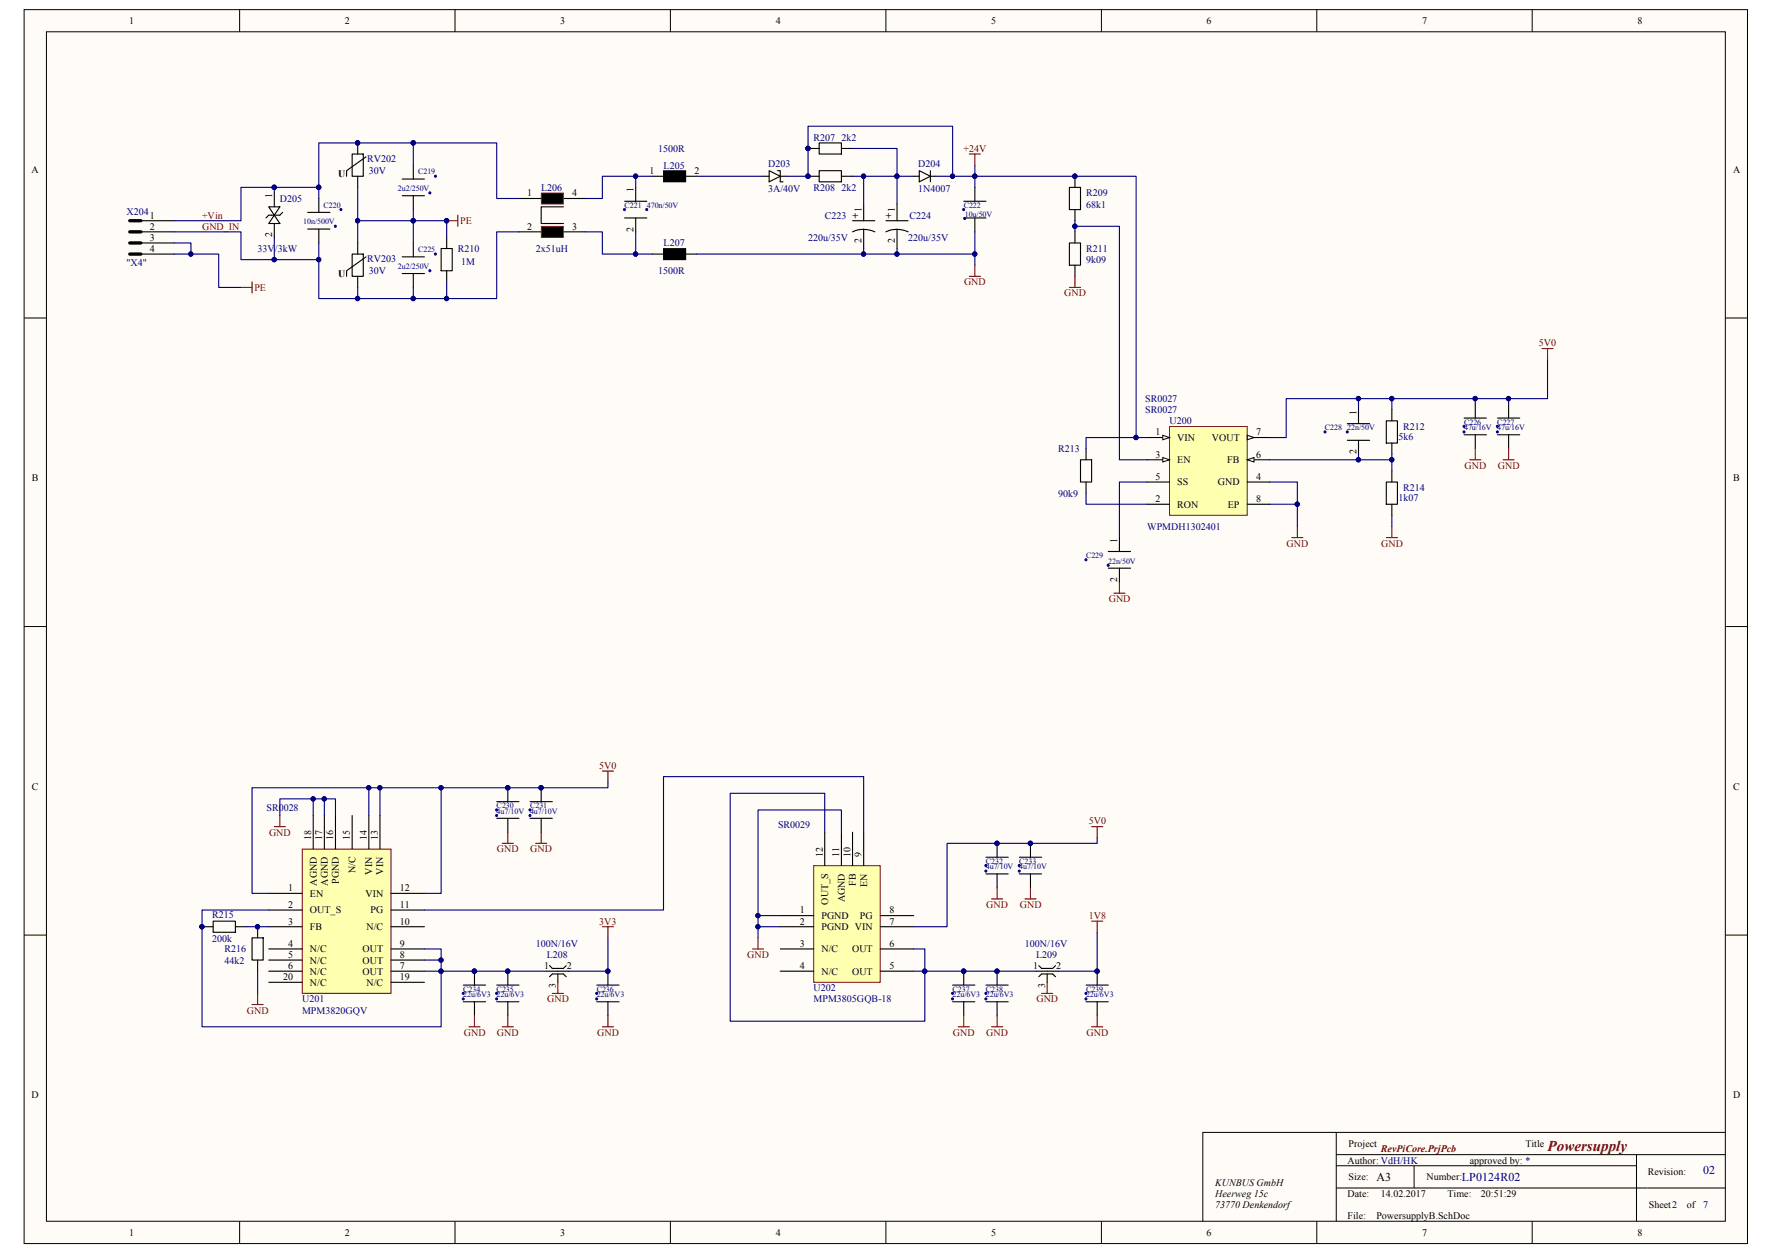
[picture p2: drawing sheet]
<svg xmlns="http://www.w3.org/2000/svg" width="420mm" height="297mm" viewBox="0 0 420 297" stroke-linecap="round" stroke-linejoin="round" font-family="sans-serif">
<path d="M5.8 2.3h408.4v292.5h-408.4z" fill="#fffcf8"/>
<path d="M5.7 2.3h408.5v292.5h-408.5z" fill="none" stroke="#000" stroke-width=".24"/>
<path d="M11 7.6h397.9v281.9h-397.9z" fill="#fffcf8"/>
<g fill="none" stroke="#000" stroke-width=".24">
<path d="M11 7.5h397.9v282h-397.9zM56.8 2.3v5.2M107.8 2.3v5.2M158.9 2.3v5.2M210 2.3v5.2M261.1 2.3v5.2M312.1 2.3v5.2M363.2 2.3v5.2M5.7 75.4h5.3M409 75.4h5.2M5.7 148.5h5.3M409 148.5h5.2"/>
<path d="M5.7 221.6h5.3M409 221.6h5.2M316.7 268.4v21.1M316.7 273.7h92.3M316.7 276.3h71.2M335.2 276.3v5.3M387.9 273.7v15.8M409 268.4h-123.9v21.1M56.8 289.5v5.3M107.8 289.5v5.3M158.9 289.5v5.3M210 289.5v5.3"/>
<path d="M261.1 289.5v5.3M312.1 289.5v5.3M316.7 281.6h92.3M363.2 289.5v5.3"/>
</g>
<g fill="none" stroke="#000" stroke-width=".26">
<path d="M98 39.1v3.3M33.4 52.3h7.9M33.4 55h7.9M33.4 57.6h7.9M72.9 54.3h5.3M72.9 50.3h5.3M75.6 47.1v3.2M75.6 54.3v3.3M95.3 46.4h5.3M95.3 42.4h5.3M98 46.4v3.3M148 47.7h5.3"/>
<path d="M148 51.7h5.3M150.7 44.4v3.3M150.7 51.7v3.3M181 41.8h1.3M182.3 40.5l2.6 1.3-2.6 1.3zM184.3 40.5h.6v2.6h.7M184.9 41.8h1.4M33.4 60.2h7.9"/>
</g>
<path d="M30.8 52.3h2.6M30.8 55h2.6M30.8 57.6h2.6M30.8 60.2h2.6" fill="none" stroke="#000" stroke-width=".79"/>
<g fill="#000080" stroke="#000080" stroke-width=".24">
<circle cx="80.8" cy="49.7" r=".24"/>
<circle cx="79.5" cy="53.6" r=".24"/>
<circle cx="103.2" cy="41.8" r=".24"/>
<circle cx="101.9" cy="45.7" r=".24"/>
<circle cx="105.8" cy="52.3" r=".51"/>
<circle cx="148" cy="49.7" r=".24"/>
<circle cx="153.3" cy="49.7" r=".24"/>
</g>
<path d="M105.9 52.3h2.6M108.5 51v2.6M57.1 68.1h2.6M59.7 66.8v2.7" fill="none" stroke="#800000" stroke-width=".26"/>
<path d="M192.9 205.2h15.7v27.6h-15.7z" fill="#ffffb0"/>
<path d="M192.9 205.2h15.7v27.6h-15.7z" fill="none" stroke="#800000" stroke-width=".24"/>
<g fill="none" stroke="#000" stroke-width=".26">
<path d="M253.5 44.4h2.6v5.3h-2.6zM253.5 57.6h2.6v5.3h-2.6zM254.8 41.8v2.6M254.8 49.7v2.6M254.8 55v2.6M254.8 62.9v2.6M328.6 99.8h2.6v5.2h-2.6zM329.9 97.1v2.7M347 99.1h5.3M349.7 95.8v3.3M354.9 99.1h5.3M357.6 95.8v3.3"/>
<path d="M256.1 109h2.6v5.3h-2.6zM257.4 106.3v2.7M257.4 114.3v2.6M329.9 105v2.7M347 103.1h5.3M349.7 103.1v3.2M354.9 103.1h5.3M357.6 103.1v3.2M117.7 190h5.3M117.7 194h5.3M120.4 186.7v3.3M120.4 194v3.3"/>
<path d="M125.6 190h5.3M125.6 194h5.3M128.3 186.7v3.3M128.3 194v3.3M195.5 197.3v7.9M199.4 197.3v7.9M202.1 197.3v7.9M204.7 197.3v7.9M236.3 199.9v3.3M244.2 199.9v3.3M184.9 217h7.9M184.9 219.7h7.9"/>
<path d="M208.7 217h7.9M208.7 219.7h7.9M233.7 203.2h5.3M233.7 207.1h5.3M236.3 207.1v3.3M241.6 203.2h5.3M241.6 207.1h5.3M244.2 207.1v3.3M109.8 233.5h5.3M109.8 237.5h5.3M112.5 230.2v3.3M112.5 237.5v3.2"/>
<path d="M117.7 233.5h5.3M117.7 237.5h5.3M120.4 230.2v3.3M120.4 237.5v3.2M129.6 230.2h5.3M130.2 228.9l.7 .6h2.6l.7-.6M130.2 231.5l.7-.6h2.6l.7 .6M132.2 230.9v1.9M184.9 224.9h7.9M184.9 230.2h7.9M208.7 224.9h7.9M208.7 230.2h7.9"/>
<path d="M225.8 233.5h5.3M225.8 237.5h5.3M228.4 230.2v3.3M228.4 237.5v3.2M233.7 233.5h5.3M233.7 237.5h5.3M236.3 230.2v3.3M236.3 237.5v3.2M245.6 230.2h5.2M246.2 228.9l.7 .6h2.6l.7-.6M246.2 231.5l.7-.6h2.6l.7 .6M248.2 230.9v1.9"/>
</g>
<g fill="#000080" stroke="#000080" stroke-width=".24">
<circle cx="254.7" cy="41.8" r=".51"/>
<circle cx="347" cy="101.1" r=".24"/>
<circle cx="347" cy="102.4" r=".24"/>
<circle cx="354.9" cy="101.1" r=".24"/>
<circle cx="354.9" cy="102.4" r=".24"/>
<circle cx="228.4" cy="230.2" r=".5"/>
<circle cx="225.8" cy="235.5" r=".24"/>
<circle cx="225.8" cy="236.8" r=".24"/>
<circle cx="236.3" cy="230.2" r=".5"/>
<circle cx="233.7" cy="235.5" r=".24"/>
<circle cx="233.7" cy="236.8" r=".24"/>
<circle cx="236.3" cy="199.9" r=".5"/>
<circle cx="233.7" cy="205.1" r=".24"/>
<circle cx="233.7" cy="206.5" r=".24"/>
<circle cx="244.2" cy="199.9" r=".5"/>
<circle cx="241.6" cy="205.1" r=".24"/>
<circle cx="241.6" cy="206.5" r=".24"/>
<circle cx="112.4" cy="230.2" r=".5"/>
<circle cx="109.8" cy="235.5" r=".24"/>
<circle cx="109.8" cy="236.8" r=".24"/>
<circle cx="120.3" cy="230.2" r=".5"/>
<circle cx="117.7" cy="235.5" r=".24"/>
<circle cx="117.7" cy="236.8" r=".24"/>
<circle cx="120.3" cy="186.7" r=".5"/>
<circle cx="117.7" cy="192" r=".24"/>
<circle cx="117.7" cy="193.3" r=".24"/>
<circle cx="128.2" cy="186.7" r=".5"/>
<circle cx="125.6" cy="192" r=".24"/>
<circle cx="125.6" cy="193.3" r=".24"/>
</g>
<g fill="none" stroke="#800000" stroke-width=".26">
<path d="M253.5 68.1h2.6M254.8 65.5v2.6M348.3 109h2.7M349.7 106.3v2.7M356.3 109h2.6M357.6 106.3v2.7M265.3 138v2.6M306.2 127.4h2.6M307.5 124.8v2.6M328.6 127.4h2.6M329.9 124.8v2.6M264 140.6h2.6"/>
<path d="M65 195.9h2.7M66.3 193.3v2.6M119 199.9h2.7M120.4 197.3v2.6M127 199.9h2.6M128.3 197.3v2.6M142.8 182.8h2.6M144.1 182.8v2.6M258.7 195.9h2.7M260.1 195.9v2.7M235 213.1h2.7M236.3 210.4v2.7"/>
<path d="M242.9 213.1h2.7M244.2 210.4v2.7M130.9 235.5h2.6M132.2 232.8v2.7M178.4 224.9h2.6M179.7 222.3v2.6M246.9 235.5h2.6M248.2 232.8v2.7M111.1 243.4h2.7M112.5 240.7v2.7M119 243.4h2.7M120.4 240.7v2.7"/>
<path d="M227.1 243.4h2.6M228.4 240.7v2.7M235 243.4h2.7M236.3 240.7v2.7"/>
</g>
<path d="M277.2 101.1h18.4v21h-18.4z" fill="#ffffb0"/>
<path d="M277.2 101.1h18.4v21h-18.4z" fill="none" stroke="#800000" stroke-width=".24"/>
<path d="M271.9 103.7h5.3" fill="none" stroke="#000" stroke-width=".26"/>
<path d="M275.6 103.2l1.6 .5-1.6 .5z" fill="#fffcf8" stroke="#000" stroke-width=".24"/>
<path d="M271.9 109h5.3" fill="none" stroke="#000" stroke-width=".26"/>
<path d="M275.6 108.5l1.6 .5-1.6 .5z" fill="#fffcf8" stroke="#000" stroke-width=".24"/>
<path d="M271.9 114.3h5.3M295.6 114.3h5.3M295.6 109h5.3" fill="none" stroke="#000" stroke-width=".26"/>
<path d="M295.6 109l1.6-.5v1z" fill="#fffcf8" stroke="#000" stroke-width=".24"/>
<path d="M271.9 119.5h5.3M295.6 103.7h5.3" fill="none" stroke="#000" stroke-width=".26"/>
<path d="M295.6 103.2l1.6 .5-1.6 .5z" fill="#fffcf8" stroke="#000" stroke-width=".24"/>
<g fill="none" stroke="#000" stroke-width=".26">
<path d="M83.5 36.5h2.6v5.3h-2.6zM84.8 33.9v2.6M86.8 37.2l-4.7 3.3v1.3M191.5 35.2h2.7M194.2 33.9h5.2v2.6h-5.2zM199.4 35.2h2.7M84.8 41.8v2.6M84.8 57.6v2.6M98 57.6v3.3M104.6 58.9h2.6v5.3h-2.6zM105.9 56.3v2.6M123 47.1h5.3"/>
<path d="M123 55h5.3M133.5 49h-5.2v4h5.2M133.5 47.1h5.3M133.5 55h5.3M154.6 41.8h2.7M162.5 41.8h2.7M191.5 41.8h2.7M194.2 40.5h5.2v2.6h-5.2zM199.4 41.8h2.7M202.1 55a6.3 6.3 0 0 1 5.2 0M202.1 52.3h5.2M204.7 48.4v3.9"/>
<path d="M204.7 54.3v4.6M210 55a6.3 6.3 0 0 1 5.2 0M210 52.3h5.2M212.6 48.4v3.9M212.6 54.3v4.6M216.6 41.8h1.3M217.9 40.5l2.6 1.3-2.6 1.3zM220.5 41.8h1.3M220.5 40.5v2.6M228.4 47.7h5.3M228.4 51.7h5.3M231.1 44.4v3.3"/>
<path d="M231.1 51.7v3.3M83.5 60.2h2.6v5.3h-2.6zM84.8 65.5v2.6M86.8 60.9l-4.7 3.3v1.3M95.3 64.8h5.3M95.3 60.9h5.3M98 64.8v3.3M105.9 64.2v2.6M154.6 60.2h2.7M162.5 60.2h2.7M322 97.1v3.3M295.6 119.5h5.3"/>
<path d="M319.4 100.4h5.2M319.4 104.4h5.2M322 104.4v3.3M328.6 114.3h2.6v5.2h-2.6zM329.9 111.6v2.7M329.9 119.5v2.7M141.5 233.5h5.2M141.5 237.5h5.2M144.1 230.2v3.3M144.1 237.5v3.2M257.4 233.5h5.3M257.4 237.5h5.3"/>
<path d="M260.1 230.2v3.3M260.1 237.5v3.2"/>
</g>
<g fill="#000080" stroke="#000080" stroke-width=".24">
<circle cx="314.1" cy="102.4" r=".24"/>
<circle cx="319.3" cy="102.4" r=".24"/>
<circle cx="84.8" cy="33.9" r=".51"/>
<circle cx="103.2" cy="60.2" r=".24"/>
<circle cx="101.9" cy="64.2" r=".24"/>
<circle cx="144.1" cy="230.2" r=".5"/>
<circle cx="141.4" cy="235.5" r=".24"/>
<circle cx="141.4" cy="236.8" r=".24"/>
<circle cx="260" cy="230.2" r=".5"/>
<circle cx="257.4" cy="235.5" r=".24"/>
<circle cx="257.4" cy="236.8" r=".24"/>
<circle cx="228.4" cy="49.7" r=".24"/>
<circle cx="228.7" cy="51.8" r=".24"/>
<circle cx="191.5" cy="41.8" r=".51"/>
<circle cx="191.5" cy="35.2" r=".51"/>
</g>
<path d="M128.4 45.8h5.1v2.5h-5.1zM128.4 53.7h5.1v2.6h-5.1zM157.3 40.5h5.2v2.6h-5.2zM157.3 59h5.2v2.6h-5.2z" fill="#000"/>
<path d="M157.3 40.5h5.2v2.6h-5.2zM157.3 58.9h5.2v2.7h-5.2z" fill="none" stroke="#000" stroke-width=".24"/>
<g fill="none" stroke="#800000" stroke-width=".26">
<path d="M229.7 36.5h2.7M231.1 36.5v2.6M229.7 65.5h2.7M231.1 62.9v2.6M365.5 82.6h2.6M366.8 82.6v2.7M142.8 219.7h2.6M144.1 219.7v2.6M258.7 218.3h2.7M260.1 218.3v2.7M142.8 243.4h2.6M144.1 240.7v2.7"/>
<path d="M258.7 243.4h2.7M260.1 240.7v2.7"/>
</g>
<path d="M128.3 45.8h5.2v2.5h-5.2zM128.3 53.7h5.2v2.6h-5.2z" fill="none" stroke="#800000" stroke-width=".24"/>
<path d="M71.7 201.3h21v34.2h-21z" fill="#ffffb0"/>
<path d="M71.6 201.3h21.1v34.2h-21.1z" fill="none" stroke="#800000" stroke-width=".24"/>
<g fill="none" stroke="#000" stroke-width=".26">
<path d="M63.7 49h2.6l-1.3 2zM65 51l1.3 2h-2.6zM65 45.7v3.3M65 53v3.3M67 50.3l-.7 .7h-2.6l-.7 .7M262.7 130.7h5.3M262.7 134.7h5.3M265.3 127.4v3.3M265.3 134.7v3.3M74.2 193.3v7.9M76.9 193.3v7.9M79.5 193.3v7.9"/>
<path d="M83.5 193.3v7.9M87.4 193.3v7.9M90.1 193.3v7.9M47.9 219.7h2.6M50.5 218.3h5.3v2.7h-5.3zM55.8 219.7h2.6M61.1 219.7v2.6M63.7 215.7h7.9M63.7 211.8h7.9M63.7 219.7h7.9M92.7 215.7h7.9M92.7 211.8h7.9"/>
<path d="M92.7 219.7h7.9M59.7 222.3h2.7v5.3h-2.7zM61.1 227.6v2.6M63.7 224.9h7.9M63.7 227.6h7.9M63.7 230.2h7.9M63.7 232.8h7.9M92.7 224.9h7.9M92.7 227.6h7.9M92.7 230.2h7.9M92.7 232.8h7.9"/>
</g>
<g fill="#000080" stroke="#000080" stroke-width=".24">
<circle cx="257.4" cy="132.7" r=".24"/>
<circle cx="262.7" cy="134" r=".24"/>
<circle cx="47.9" cy="219.7" r=".5"/>
<circle cx="61" cy="219.7" r=".5"/>
<circle cx="45.2" cy="60.2" r=".51"/>
<circle cx="97.9" cy="70.8" r=".51"/>
<circle cx="97.9" cy="33.9" r=".51"/>
<circle cx="84.8" cy="33.9" r=".51"/>
<circle cx="75.5" cy="44.4" r=".51"/>
<circle cx="65" cy="44.4" r=".51"/>
<circle cx="254.7" cy="53.6" r=".51"/>
<circle cx="219.2" cy="230.2" r=".5"/>
<circle cx="179.6" cy="217" r=".5"/>
<circle cx="179.6" cy="219.7" r=".5"/>
<circle cx="228.4" cy="230.2" r=".5"/>
<circle cx="236.3" cy="230.2" r=".5"/>
<circle cx="112.4" cy="230.2" r=".5"/>
<circle cx="120.3" cy="230.2" r=".5"/>
<circle cx="322" cy="94.5" r=".51"/>
<circle cx="84.8" cy="70.8" r=".51"/>
<circle cx="84.8" cy="52.3" r=".51"/>
<circle cx="105.8" cy="52.3" r=".51"/>
<circle cx="97.9" cy="52.3" r=".51"/>
<circle cx="65" cy="61.5" r=".51"/>
<circle cx="307.5" cy="119.5" r=".51"/>
<circle cx="322" cy="109" r=".51"/>
<circle cx="329.9" cy="109" r=".51"/>
<circle cx="329.9" cy="94.5" r=".51"/>
<circle cx="349.6" cy="94.5" r=".51"/>
<circle cx="357.5" cy="94.5" r=".51"/>
<circle cx="105.8" cy="70.8" r=".51"/>
<circle cx="150.6" cy="60.2" r=".51"/>
<circle cx="150.6" cy="41.8" r=".51"/>
<circle cx="236.3" cy="199.9" r=".5"/>
<circle cx="244.2" cy="199.9" r=".5"/>
<circle cx="75.5" cy="61.5" r=".51"/>
<circle cx="204.7" cy="60.2" r=".51"/>
<circle cx="204.7" cy="41.8" r=".51"/>
<circle cx="231" cy="41.8" r=".51"/>
<circle cx="212.6" cy="60.2" r=".51"/>
<circle cx="212.6" cy="41.8" r=".51"/>
<circle cx="269.2" cy="103.7" r=".51"/>
<circle cx="231" cy="60.2" r=".51"/>
<circle cx="225.8" cy="41.8" r=".51"/>
<circle cx="254.7" cy="41.8" r=".51"/>
<circle cx="191.5" cy="41.8" r=".51"/>
<circle cx="191.5" cy="35.2" r=".51"/>
<circle cx="104.5" cy="227.6" r=".5"/>
<circle cx="104.5" cy="230.2" r=".5"/>
<circle cx="76.8" cy="189.4" r=".5"/>
<circle cx="74.2" cy="189.4" r=".5"/>
<circle cx="87.4" cy="186.7" r=".5"/>
<circle cx="90" cy="186.7" r=".5"/>
<circle cx="104.5" cy="186.7" r=".5"/>
<circle cx="120.3" cy="186.7" r=".5"/>
<circle cx="128.2" cy="186.7" r=".5"/>
<circle cx="144.1" cy="230.2" r=".5"/>
<circle cx="260" cy="230.2" r=".5"/>
</g>
<path d="M59.7 238.1h2.7M61.1 235.5v2.6" fill="none" stroke="#800000" stroke-width=".26"/>
<g fill="none" stroke="#000080" stroke-width=".26">
<path d="M98 33.9h-22.4v10.5M98 33.9h19.7v13.2h5.3M98 33.9v5.2M202.1 35.2h10.5v13.2M231.1 39.1v5.3M41.3 55h15.8v6.5h18.5M41.3 57.6h3.9v2.6M65 44.4h-7.9v7.9h-15.8M65 44.4v1.3M65 56.3v5.2M65 44.4h10.6M75.6 44.4v2.7"/>
<path d="M84.8 44.4v13.2M84.8 52.3h21.1v4M98 49.7v7.9M123 55h-5.3v15.8h-42.1v-13.2M138.8 55h4v5.2h7.9M150.7 55v5.2h3.9M150.7 41.8v2.6M154.6 41.8h-11.8v5.3h-4M165.2 41.8h15.8M186.3 41.8h5.2v-11.9h34.3v11.9M202.1 41.8h2.6v6.6M204.7 41.8h11.9"/>
<path d="M204.7 58.9v1.3M212.6 58.9v1.3M221.8 41.8h47.5v61.9M231.1 55v5.2h-65.9M254.8 53.6h10.5v55.4h6.6M254.8 52.3v2.7M41.3 60.2h10.5v7.9h5.3M84.8 68.1v2.7M98 68.1v2.7M105.9 66.8v4M231.1 60.2v2.7M322 94.5v2.6"/>
<path d="M329.9 97.1v-2.6h-25v9.2h-4M349.7 94.5v1.3M357.6 94.5v1.3M366.8 85.3v9.2h-36.9M257.4 116.9v2.6h14.5M271.9 114.3h-6.6v13.1M271.9 103.7h-14.5v2.6M300.9 114.3h6.6v10.5M300.9 109h29M300.9 119.5h6.6M322 107.7v1.3M329.9 107.7v3.9"/>
<path d="M329.9 122.2v2.6M66.3 193.3v-3.9h13.2v3.9M74.2 189.4v3.9M76.9 189.4v3.9M87.4 186.7v6.6M90.1 186.7h-30.4v25.1h4M104.6 186.7h-14.5v6.6M144.1 185.4v1.3h-39.5v25.1h-4M195.5 197.3v-9.3h-22.4v54.1h46.1v-17.2h-2.6M199.4 197.3v-5.3h-19.7v27.7h5.2M204.7 197.3v-13.2h-47.4v31.6h-56.7M260.1 198.6v1.3h-35.6v19.8h-7.9"/>
<path d="M58.4 219.7h5.3M63.7 215.7h-15.8v27.7h56.7v-18.5h-4M179.7 217h5.2M179.7 219.7v2.6M61.1 230.2v5.3M100.6 230.2h29M100.6 227.6h4M144.1 222.3v7.9h-9.2M216.6 230.2h29M260.1 221v9.2h-9.3"/>
</g>
<text font-size="3.6" fill="#800000" x="366.8" y="272.9">Powersupply</text>
<text font-size="2.8" x="326.2" y="279.9">A3</text>
<g font-size="2.8" fill="#000080">
<text x="346.5" y="279.9">LP0124R02</text>
<text x="403.7" y="278.3">02</text>
</g>
<g font-size="2.4">
<text x="30.7" y="5.7">1</text>
<text x="81.7" y="5.7">2</text>
<text x="132.8" y="5.7">3</text>
<text x="183.9" y="5.7">4</text>
<text x="234.9" y="5.7">5</text>
<text x="286" y="5.7">6</text>
<text x="337.1" y="5.7">7</text>
<text x="388.1" y="5.7">8</text>
<text x="7.5" y="40.9">A</text>
<text x="80.2" y="41.9">U</text>
<text x="154" y="41.3">1</text>
<text x="164.6" y="41.3">2</text>
<text x="410.8" y="40.9">A</text>
<text x="64.5" y="46.9" transform="rotate(-90 64.5 46.9)">1</text>
<text x="125" y="46.5">1</text>
<text x="135.6" y="46.5">4</text>
<text x="150.2" y="45.6" transform="rotate(-90 150.2 45.6)">1</text>
<text x="35.5" y="51.8">1</text>
<text x="204.2" y="50.2" transform="rotate(-90 204.2 50.2)">1</text>
<text x="210" y="51.8">+</text>
<text x="212.1" y="50.2" transform="rotate(-90 212.1 50.2)">1</text>
<text x="35.5" y="54.4">2</text>
<text x="35.5" y="57.1">3</text>
<text x="35.5" y="59.7">4</text>
<text x="64.5" y="56.3" transform="rotate(-90 64.5 56.3)">2</text>
<text x="125" y="54.4">2</text>
<text x="135.6" y="54.4">3</text>
<text x="150.2" y="54.9" transform="rotate(-90 150.2 54.9)">2</text>
<text x="204.2" y="57.6" transform="rotate(-90 204.2 57.6)">2</text>
<text x="212.1" y="57.6" transform="rotate(-90 212.1 57.6)">2</text>
<text x="80.2" y="65.7">U</text>
<text x="321.5" y="98.3" transform="rotate(-90 321.5 98.3)">1</text>
<text x="273.9" y="103.2">1</text>
<text x="279" y="104.5">VIN</text>
<text x="287.2" y="104.5">VOUT</text>
<text x="297.8" y="103.2">7</text>
<text x="321.5" y="107.7" transform="rotate(-90 321.5 107.7)">2</text>
<text x="273.9" y="108.5">3</text>
<text x="273.9" y="113.7">5</text>
<text x="279" y="109.8">EN</text>
<text x="290.9" y="109.8">FB</text>
<text x="297.8" y="113.7">4</text>
<text x="297.8" y="108.5">6</text>
<text x="7.6" y="114">B</text>
<text x="273.9" y="119">2</text>
<text x="279" y="115.1">SS</text>
<text x="288.6" y="115.1">GND</text>
<text x="297.8" y="119">8</text>
<text x="410.8" y="114">B</text>
<text x="279" y="120.3">RON</text>
<text x="291" y="120.3">EP</text>
<text x="264.8" y="128.6" transform="rotate(-90 264.8 128.6)">1</text>
<text x="264.8" y="138" transform="rotate(-90 264.8 138)">2</text>
<text x="7.6" y="187.2">C</text>
<text x="410.8" y="187.2">C</text>
<text x="73.8" y="199.1" transform="rotate(-90 73.8 199.1)">18</text>
<text x="76.4" y="199.1" transform="rotate(-90 76.4 199.1)">17</text>
<text x="79" y="199.1" transform="rotate(-90 79 199.1)">16</text>
<text x="82.9" y="199.1" transform="rotate(-90 82.9 199.1)">15</text>
<text x="86.9" y="199.1" transform="rotate(-90 86.9 199.1)">14</text>
<text x="89.5" y="199.1" transform="rotate(-90 89.5 199.1)">13</text>
<text x="195" y="203.1" transform="rotate(-90 195 203.1)">12</text>
<text x="198.9" y="203.1" transform="rotate(-90 198.9 203.1)">11</text>
<text x="201.6" y="203.1" transform="rotate(-90 201.6 203.1)">10</text>
<text x="204.2" y="203.1" transform="rotate(-90 204.2 203.1)">9</text>
<text x="75.1" y="209.9" transform="rotate(-90 75.1 209.9)">AGND</text>
<text x="77.7" y="209.9" transform="rotate(-90 77.7 209.9)">AGND</text>
<text x="80.3" y="209.6" transform="rotate(-90 80.3 209.6)">PGND</text>
<text x="84.3" y="207" transform="rotate(-90 84.3 207)">N/C</text>
<text x="88.2" y="207.3" transform="rotate(-90 88.2 207.3)">VIN</text>
<text x="90.9" y="207.3" transform="rotate(-90 90.9 207.3)">VIN</text>
<text x="202.9" y="209.9" transform="rotate(-90 202.9 209.9)">FB</text>
<text x="68.3" y="211.2">1</text>
<text x="68.3" y="215.2">2</text>
<text x="73.5" y="212.6">EN</text>
<text x="86.6" y="212.6">VIN</text>
<text x="94.8" y="215.2">11</text>
<text x="94.8" y="211.2">12</text>
<text x="196.3" y="214.4" transform="rotate(-90 196.3 214.4)">OUT_S</text>
<text x="200.2" y="213.9" transform="rotate(-90 200.2 213.9)">AGND</text>
<text x="205.5" y="210.2" transform="rotate(-90 205.5 210.2)">EN</text>
<text x="68.3" y="219.2">3</text>
<text x="73.5" y="220.5">FB</text>
<text x="73.5" y="216.5">OUT_S</text>
<text x="86.9" y="220.5">N/C</text>
<text x="87.8" y="216.5">PG</text>
<text x="94.8" y="219.2">10</text>
<text x="189.5" y="216.5">1</text>
<text x="189.5" y="219.2">2</text>
<text x="194.7" y="217.8">PGND</text>
<text x="194.7" y="220.5">PGND VIN</text>
<text x="203.8" y="217.8">PG</text>
<text x="210.8" y="219.2">7</text>
<text x="210.8" y="216.5">8</text>
<text x="68.3" y="224.4">4</text>
<text x="68.3" y="227">5</text>
<text x="73.5" y="225.7">N/C</text>
<text x="85.9" y="225.7">OUT</text>
<text x="94.8" y="227">8</text>
<text x="94.8" y="224.4">9</text>
<text x="189.5" y="224.4">3</text>
<text x="194.7" y="225.7">N/C</text>
<text x="201.9" y="225.7">OUT</text>
<text x="210.8" y="224.4">6</text>
<text x="67.1" y="232.3">20</text>
<text x="68.3" y="229.7">6</text>
<text x="73.5" y="228.4">N/C</text>
<text x="73.5" y="231">N/C</text>
<text x="73.5" y="233.6">N/C</text>
<text x="85.9" y="228.4">OUT</text>
<text x="85.9" y="231">OUT</text>
<text x="86.9" y="233.6">N/C</text>
<text x="94.8" y="229.7">7</text>
<text x="94.8" y="232.3">19</text>
<text x="129" y="229.7">1</text>
<text x="134.3" y="229.7">2</text>
<text x="189.5" y="229.7">4</text>
<text x="194.7" y="231">N/C</text>
<text x="201.9" y="231">OUT</text>
<text x="210.8" y="229.7">5</text>
<text x="244.9" y="229.7">1</text>
<text x="250.3" y="229.7">2</text>
<text x="131.7" y="234.1" transform="rotate(-90 131.7 234.1)">3</text>
<text x="247.7" y="234.1" transform="rotate(-90 247.7 234.1)">3</text>
<text x="7.5" y="260.3">D</text>
<text x="410.8" y="260.3">D</text>
<text x="319.4" y="275.8">Author: VdH/HK</text>
<text x="319.6" y="271.9">Project</text>
<text x="348.4" y="275.8">approved by: *</text>
<text x="361.6" y="271.9">Title</text>
<text x="288" y="281.1">KUNBUS GmbH</text>
<text x="319.6" y="279.7">Size:</text>
<text x="338.1" y="279.7">Number:</text>
<text x="390.6" y="278.4">Revision:</text>
<text x="288" y="286.3">73770 Denkendorf</text>
<text x="319.4" y="283.7">Date:</text>
<text x="327.3" y="283.7">14.02.2017</text>
<text x="343.1" y="283.7">Time:</text>
<text x="351" y="283.7">20:51:29</text>
<text x="390.8" y="286.3">Sheet2</text>
<text x="399.8" y="286.3">of</text>
<text x="30.7" y="292.9">1</text>
<text x="81.7" y="292.9">2</text>
<text x="132.8" y="292.9">3</text>
<text x="183.9" y="292.9">4</text>
<text x="234.9" y="292.9">5</text>
<text x="286" y="292.9">6</text>
<text x="319.4" y="289">File:</text>
<text x="326.2" y="289">PowersupplyB.SchDoc</text>
<text x="337.1" y="292.9">7</text>
<text x="388.1" y="292.9">8</text>
</g>
<g font-size="2.4" fill="#000080">
<text x="156" y="36">1500R</text>
<text x="192.8" y="33.4">R207</text>
<text x="199.4" y="33.4">2k2</text>
<text x="87" y="38.4">RV202</text>
<text x="87.4" y="41.3">30V</text>
<text x="157.3" y="40">L205</text>
<text x="182" y="39.7">D203</text>
<text x="217.7" y="39.7">D204</text>
<text x="66.3" y="47.8">D205</text>
<text x="128.3" y="45.2">L206</text>
<text x="182" y="45.5">3A/40V</text>
<text x="192.8" y="45.2">R208</text>
<text x="199.4" y="45.2">2k2</text>
<text x="217.7" y="45.5">1N4007</text>
<text x="257.4" y="46.5">R209</text>
<text x="30" y="51">X204</text>
<text x="195.5" y="51.8">C223 +</text>
<text x="215.5" y="51.8">C224</text>
<text x="257.4" y="49.2">68k1</text>
<text x="61" y="59.7">33V/3kW</text>
<text x="108.5" y="59.7">R210</text>
<text x="127" y="59.7">2x51uH</text>
<text x="157.3" y="58.4">L207</text>
<text x="191.5" y="57.1">220u/35V</text>
<text x="215.3" y="57.1">220u/35V</text>
<text x="257.4" y="59.7">R211</text>
<text x="30" y="63.1">&quot;X4&quot;</text>
<text x="87" y="62.1">RV203</text>
<text x="87.4" y="65">30V</text>
<text x="109.3" y="62.9">1M</text>
<text x="156" y="65">1500R</text>
<text x="257.4" y="62.4">9k09</text>
<text x="271.4" y="95.3">SR0027</text>
<text x="271.4" y="97.9">SR0027</text>
<text x="277.2" y="100.5">U200</text>
<text x="332.6" y="101.9">R212</text>
<text x="250.8" y="107.1">R213</text>
<text x="331.5" y="104.3">5k6</text>
<text x="250.8" y="117.7">90k9</text>
<text x="331.5" y="118.7">1k07</text>
<text x="332.6" y="116.4">R214</text>
<text x="271.9" y="125.6">WPMDH1302401</text>
<text x="63.2" y="192.3">SR0028</text>
<text x="184.4" y="196.2">SR0029</text>
<text x="50.3" y="217.6">R215</text>
<text x="50.3" y="223.4">200k</text>
<text x="53.2" y="225.7">R216</text>
<text x="127" y="224.4">100N/16V</text>
<text x="129.6" y="227">L208</text>
<text x="242.9" y="224.4">100N/16V</text>
<text x="245.6" y="227">L209</text>
<text x="53.2" y="228.4">44k2</text>
<text x="71.6" y="237.6">U201</text>
<text x="192.8" y="235">U202</text>
<text x="192.8" y="237.6">MPM3805GQB-18</text>
<text x="71.6" y="240.2">MPM3820GQV</text>
<text x="403.7" y="286.3">7</text>
</g>
<g font-size="2.4" fill="#800000">
<text x="228.4" y="36">+24V</text>
<text x="47.9" y="51.8">+Vin</text>
<text x="109.1" y="53.1">PE</text>
<text x="47.9" y="54.4">GND_IN</text>
<text x="60.3" y="68.9">PE</text>
<text x="228.5" y="67.6">GND</text>
<text x="252.2" y="70.3">GND</text>
<text x="364.8" y="82.1">5V0</text>
<text x="347.1" y="111.1">GND</text>
<text x="355" y="111.1">GND</text>
<text x="304.9" y="129.5">GND</text>
<text x="327.3" y="129.5">GND</text>
<text x="262.8" y="142.7">GND</text>
<text x="142" y="182.2">5V0</text>
<text x="258" y="195.4">5V0</text>
<text x="63.8" y="198.1">GND</text>
<text x="117.8" y="202">GND</text>
<text x="125.7" y="202">GND</text>
<text x="233.8" y="215.2">GND</text>
<text x="241.7" y="215.2">GND</text>
<text x="142" y="219.2">3V3</text>
<text x="258" y="217.8">1V8</text>
<text x="177.1" y="227">GND</text>
<text x="129.7" y="237.6">GND</text>
<text x="245.6" y="237.6">GND</text>
<text x="58.5" y="240.2">GND</text>
<text x="109.9" y="245.5">GND</text>
<text x="117.8" y="245.5">GND</text>
<text x="141.5" y="245.5">GND</text>
<text x="225.9" y="245.5">GND</text>
<text x="233.8" y="245.5">GND</text>
<text x="257.5" y="245.5">GND</text>
<text x="327.3" y="273.2">RevPiCore.PrjPcb</text>
</g>
<text font-size="2.4" fill="#080d02" x="288" y="283.7">Heerweg 15c</text>
<g font-size="1.9" fill="#000080">
<text x="99.1" y="41.4">C219</text>
<text x="94.3" y="45.3">2u2/250V</text>
<text x="71.9" y="53.2">10n/500V</text>
<text x="76.7" y="49.3">C220</text>
<text x="148" y="49.3">C221</text>
<text x="153.3" y="49.3">470n/50V</text>
<text x="228.4" y="49.3">C222</text>
<text x="228.7" y="51.4">10u/50V</text>
<text x="99.1" y="59.8">C225</text>
<text x="94.3" y="63.8">2u2/250V</text>
<text x="314" y="102">C228</text>
<text x="319.3" y="102">22n/50V</text>
<text x="347" y="100.7">C226</text>
<text x="347" y="102">47u/16V</text>
<text x="354.9" y="100.7">C227</text>
<text x="354.9" y="102">47u/16V</text>
<text x="257.4" y="132.3">C229</text>
<text x="262.7" y="133.6">22n/50V</text>
<text x="117.7" y="191.6">C230</text>
<text x="125.6" y="191.6">C231</text>
<text x="117.7" y="192.9">4u7/10V</text>
<text x="125.6" y="192.9">4u7/10V</text>
<text x="233.7" y="204.8">C232</text>
<text x="233.7" y="206.1">4u7/10V</text>
<text x="241.6" y="204.8">C233</text>
<text x="241.6" y="206.1">4u7/10V</text>
<text x="109.8" y="235.1">C234</text>
<text x="109.8" y="236.4">22u/6V3</text>
<text x="117.7" y="235.1">C235</text>
<text x="117.7" y="236.4">22u/6V3</text>
<text x="141.4" y="235.1">C236</text>
<text x="141.4" y="236.4">22u/6V3</text>
<text x="225.8" y="235.1">C237</text>
<text x="225.8" y="236.4">22u/6V3</text>
<text x="233.7" y="235.1">C238</text>
<text x="233.7" y="236.4">22u/6V3</text>
<text x="257.4" y="235.1">C239</text>
<text x="257.4" y="236.4">22u/6V3</text>
</g>
</svg>
